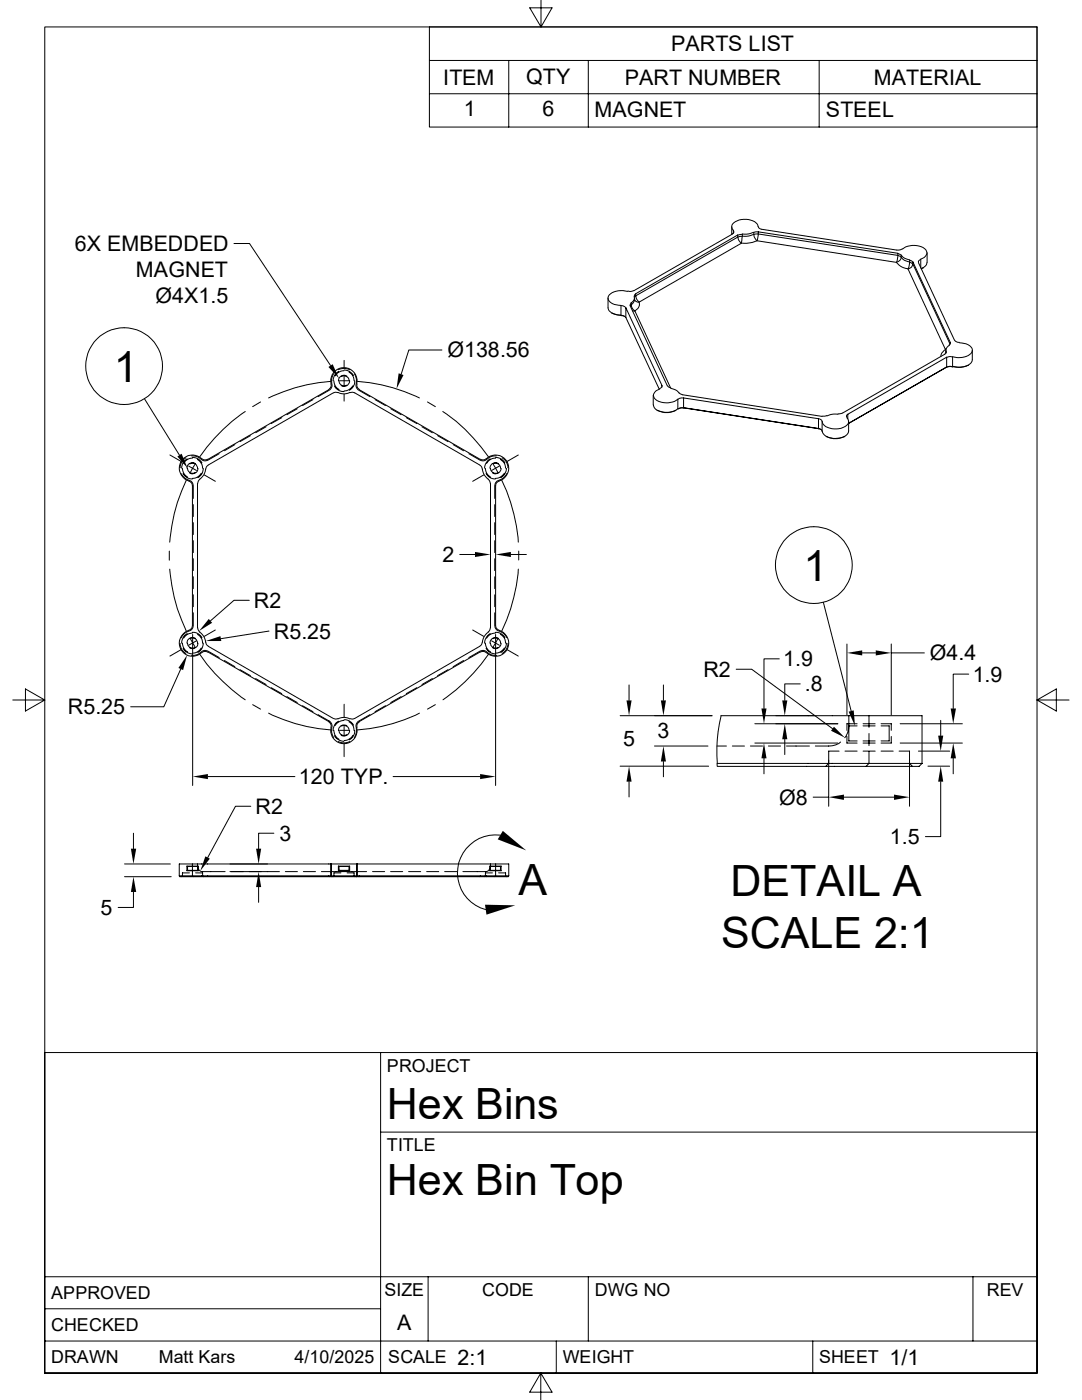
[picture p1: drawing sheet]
<svg xmlns="http://www.w3.org/2000/svg" width="216mm" height="279mm" viewBox="0 0 216 279" stroke-linecap="round" stroke-linejoin="round" font-family="sans-serif">
<g fill="none" stroke="#000" stroke-width=".2">
<path d="M85.7 5.4h121.2v20h-121.2zM85.7 12.1h121.2M85.7 18.7h121.2M101.5 12.1v13.3M108 0v5.4l-2.3-3.8h4.5l-2.2 3.8M117.4 12.1v13.3M163.4 12.1v13.3M46.7 48.6h3.1l16.2 24.3M121.3 59.5v1.9a2.26 2.26 0 0 0 2.6 1.5h-.6l-1.1-.4M125.2 58.2a3.5 3.5 0 0 0-3.8 .9 1.48 1.48 0 0 0 1.6 1.7l.9 .2M126.4 58l-.5 .2-.6-.1M126.6 59.9l-.2 .5-.5 .4"/>
<path d="M126.6 59.3l.3-.2 .2 .7 .5 .5M126.6 59.5v.4M126.7 59.9l.5 .4h.4M126.8 58.6l20.4-11.7v.4l-20.4 11.8zM126.9 58.7l-.3 .2a1.43 1.43 0 0 1-.7 1.6M146 45.3v1.5M146.2 46.7l-19.8 11.3M146.3 46l.1 .4-.3 .3M147.9 48.6l-20.3 11.7M148.1 47.2l-.2 1.3M148.1 47.2h-.7a.56 .56 0 0 0 0 .8l.5 .5M148.1 46.8l-.9 .1"/>
<path d="M148.1 46.7v.5M150.4 46.8l-1.1 .3h-1.2M150.4 46.4l-1.1 .3h-1.2M150.4 46.8l.1 .5 .5 .7M151 48l-.9 .4-1.1 .2-1.1-.1M151 48l27.9 4.4M151.3 45.2a1.93 1.93 0 0 0-1.9-1.4 3.2 3.2 0 0 0-3.3 1.1v.6l.2 .5v.6M151.3 45.2l.1 .3 .6 .3 26.9 4.1h.7l.4-.2M151.3 46.7l-.3 1.3M151.3 46.7l-.9 .1M151.3 46.3l-.9 .1v.4M151.3 46.7l27.9 4.3"/>
<path d="M151.3 46.3v.4M151.3 46.3l27.9 4.2v.5M178.9 52.4l.2 .2a2.96 2.96 0 0 0 2.1 1M179.2 51l-.3 1.3 .7-.4 .2-.5M179.2 51l.6 .4M179.2 50.6l.6 .4M179.8 51.4l.7 .5 1 .4M179.8 51.4v-.5l.7 .6 1 .4M180.1 49.7a3.8 3.8 0 0 1 4.6 .2 1.26 1.26 0 0 1-1 1.8M181.2 53.7l7.4 16M181.5 52.4a.56 .56 0 0 1 .6 .4 .56 .56 0 0 1-.4 .7l-.5 .2M181.5 52.3l-.3 1.4"/>
<path d="M181.5 51.9l.4 .2 .2 .2M181.5 51.9v.4M183.3 52.4l7.2 15.5M183.3 52.4v-.4l.4-.2v1.6M184.1 53.5l-.3 .1M184.2 53.5h-.1M185 52.4l-.3 .7-.9 .5M185 50.5v1.9M28.8 79.6l7 11.2M62.4 79.8l-2 1.1M65.6 77.8l-24.2 13.9M66 76.1a34.1 34.1 0 0 0-12.4 3.3"/>
<path d="M66 76.6l.1 .4-.5 .7M66.1 76.6a2.62 2.62 0 0 1 2.5-3.2 2.62 2.62 0 0 1 2.6 3.2M66.5 78.4l-24.9 14.4M66.6 74.6a4.4 4.4 0 0 0-.4 2.6l-.3 .6-2.4 1.4M66.6 76l.1 .6a1.94 1.94 0 0 0 .9 1.2M66.8 77l.3 .5a2.1 2.1 0 0 0 1.5 .6M67.4 78.4l-.4-.1-.5 .1M67.4 78.3l1.2 .3 1.2-.3M67.5 73.8a2.7 2.7 0 0 1 2.3 0M67.6 74.1l-.2 .2a2.06 2.06 0 0 0-.9 1.7M67.6 76a1.02 1.02 0 0 0 1.6 .9M67.8 76h1.8"/>
<path d="M68.2 75.1a1 1 0 0 1 1.4 .9M68.6 74l-1 .3-.7 .7M68.7 73.8l.3 .1a2.11 2.11 0 0 1 1.5 1M68.7 71.9v1.4M68.7 75.1v1.8M68.7 78.7v1.4M69.2 75.1a1.1 1.1 0 0 0-1.7 .9M69.6 74.3l.2 .1a1.85 1.85 0 0 1 .9 1.6M69.8 76a1.12 1.12 0 0 1-1.7 1M69.8 78.4l.5-.1 .5 .1 24.9 14.4M70.4 77l-.3 .4a1.91 1.91 0 0 1-1.4 .6M70.7 74.6a4.4 4.4 0 0 1 .4 2.6l.3 .6 2.4 1.4"/>
<path d="M70.8 76v.2a2.07 2.07 0 0 1-1.1 1.7M71.2 76.6l.1 .7 .4 .4M71.3 76.1a34.1 34.1 0 0 1 12.4 3.3M71.7 77.8l24.1 13.9M74.8 79.8l2.1 1.1M88.2 69.9h-6.6l-1.5 4.8M122.1 62.5h.1M123.9 63l.8 .2M124.8 61.4l-.5-.4h-.4v1.9l.4 .1 .5 .4M124.9 61.4l7.2 15.5v.4M124.9 61.4v2M124.9 63.4l6.6 14.2"/>
<path d="M125.7 61l7.5 16M125.8 61l.2-.1 .3 .9 .4 .3-.5-.1M125.9 60.5v.4M126 60.5l-.2 .5M126.7 62.1l7.1 15.3M127.5 60.3a1.46 1.46 0 0 1-.8 1.8M130.3 78.9v1.9M131.7 77.6a1.22 1.22 0 0 0-1.2 .8 1.22 1.22 0 0 0 .4 1.4 3.9 3.9 0 0 0 4.4-.1v1.9M132 77v.3l-.4 .3M133.2 77l.2 .3 .5 .1M133.9 77.5l1 .4 .6 .5M135.5 78.4l.7 .4 27.8 4.3"/>
<path d="M136.4 79.4l-.6 .1-.5 .2M136.4 79.4l26.9 4.2M136.4 79.4v2M188.5 70.7l-20.4 11.7M188.7 69.8l-.7 .6-.3 .8M188.7 69.9v.4M188.7 69.6v.1M188.8 70.3v.1M188.8 70.4v-.2l-.1 .3-.2 .2M188.9 73.2l-19.6 11.3 19.5-11.2M188.9 73.2l-.1 .1M188.9 73.2v-1.9l-19.7 11.4v.9"/>
<path d="M189.4 68.9l-.6 .6v.7M189.6 68.4l-.2 .5M189.6 68.6v-.3l-7.4-16v.4l7.4 16M190.1 73.2l-.6-.1-.6 .2M190.1 71.2h-.6l-.6 .1M190.1 71.2l.1 2M190.2 73.2h-.8l-.6 .1M190.5 67.9l.5 .4h.4M191.4 68.4a2.5 2.5 0 0 1 2.6 1.3 1.93 1.93 0 0 1-2 1.6l-1 .1-.9-.2M193.1 72.9a3.7 3.7 0 0 1-2.9 .3M193.3 72.9h-.1M194 69.9v1.9a2.04 2.04 0 0 1-2.1 1.4l-.9 .1-.9-.2"/>
<path d="M33.9 90.8l2.2 1.3M36.2 94.5v.2a4.8 4.8 0 0 0 2.1 1.5l.3 .7v2.6M36.4 93.5l.1 .5a1.94 1.94 0 0 0 .9 1.2M36.5 94.5l.3 .5a2.1 2.1 0 0 0 1.6 .6M37.1 91.4a2.34 2.34 0 0 0-1.2 1.9M37.2 95.8a34.3 34.3 0 0 0-3.3 12.4M37.3 91.6l-.1 .1a2.06 2.06 0 0 0-1 1.7M37.4 93.5a.97 .97 0 0 0 1.5 .8M37.6 93l1.6 .9M37.7 96l.5 .4 .2 .5v27.9l-.2 .6-.5 .4M37.9 92.6a1.02 1.02 0 0 1 1.5 .8M38.4 91.3h.3a2.11 2.11 0 0 1 1.6 1.1"/>
<path d="M38.4 91.4l-1 .3-.7 .8M38.9 92.7l-.9 1.5M39 92.5a1.13 1.13 0 0 0-1.7 .9M39.4 91.7l.5 .4a1.82 1.82 0 0 1 .5 1.3M39.4 96.5v28.8M39.5 93.5a1.1 1.1 0 0 1-1.7 .9M39.9 95.7l-.3 .3-.1 .5M40.2 94.4l-.3 .4a1.91 1.91 0 0 1-1.5 .7M40.2 91.5a2.64 2.64 0 0 0-4.1 .6 2.64 2.64 0 0 0 1.6 3.9M40.3 91.5l.5 .3 .6-.1M40.6 93.5v.1a2.07 2.07 0 0 1-1.1 1.7M40.8 94.8l2.2 1.3"/>
<path d="M41 93.6l-.3 1.1-.9 .9M41.5 92.8l-.3 .4-.1 .4M43.7 90.6l-2.2 1.2a1.4 1.4 0 0 1-1.7-.4l-.9-.4h-.7M46.9 88.7l-2.1 1.3M48.9 82.1a34.7 34.7 0 0 0-9 9M50 87l-2.1 1.1M52 80.2l-1.6 1M53.1 85.2l-2.1 1.2M56.2 83.4l-2.1 1.1M59.3 81.6l-2.1 1.2M78 81.6l2.1 1.2M81.1 83.4l2.1 1.1"/>
<path d="M84.2 85.2l2.1 1.2M85.3 80.2l1.6 1M87.3 87l2.1 1.1M88.3 82.1a33.9 33.9 0 0 1 9.2 9M90.4 88.7l2.1 1.3M93.6 90.6l2.2 1.2a1.4 1.4 0 0 0 1.7-.4l.9-.4h.7M95.8 92.8l.3 .4 .1 .4M96.3 93.6l.3 1.1 .9 .9M96.5 94.8l-2.2 1.3M96.9 93.5v.5a1.94 1.94 0 0 0 1 1.2M97 94.5l.1 .1a1.95 1.95 0 0 0 1.7 1M97 91.5l-.5 .3-.6-.1"/>
<path d="M97.1 91.5a2.64 2.64 0 0 1 4.1 .6 2.64 2.64 0 0 1-1.6 3.9M97.4 95.7l.3 .3 .1 .5M97.8 91.6l-.5 .3a2.1 2.1 0 0 0-.6 1.5M97.9 93.5a1.02 1.02 0 0 0 1.5 .8M97.9 96.5v28.8M98.4 92.6a.98 .98 0 0 1 1.5 .8M98.4 92.7l.9 1.5M98.9 91.3h.3a2.11 2.11 0 0 1 1.6 1.1M98.9 91.4l-1 .3-.8 .8M99.4 92.5a1.14 1.14 0 0 0-1.7 .9M99.6 96l-.5 .4-.2 .5v27.9l.2 .6 .5 .4M99.7 93l-1.6 .9"/>
<path d="M99.9 91.7l.1 .1a1.85 1.85 0 0 1 .9 1.6M100 93.5a1.12 1.12 0 0 1-1.7 .9M100.1 95.8a34.3 34.3 0 0 1 3.3 12.4M100.2 91.4a2.34 2.34 0 0 1 1.2 1.9h-.1M100.6 94.4l-.3 .4a1.91 1.91 0 0 1-1.4 .7M101 93.5v.1a2.3 2.3 0 0 1-1.1 1.7M101.1 94.5l-.1 .2a4.8 4.8 0 0 1-2 1.5l-.3 .7v2.6M103.4 90.8l-2.2 1.3M130.4 80.8a1.54 1.54 0 0 0 1.5 1.3 3.6 3.6 0 0 0 3.4-.5M131.1 81.9l.1 .1M131.3 81.9a3.8 3.8 0 0 0 3.4 0M134.9 81.9l-.2 .1"/>
<path d="M136.4 81.4h-.6l-.5 .2M136.4 81.4l26.9 4.1M136.4 81.4h-.5l-.5 .2M163.3 83.6l.7 .3v.2v2v-.3l-.7-.3M163.3 83.6v1.9M163.4 85.6l.4 .1M164.8 87.1l.1 .1M164.9 82.9l-.9 .2M165 87.1a3.8 3.8 0 0 0 3.4 0M167.2 82.7h-1.2l-1 .3M168.1 82.4l-.9 .2M168.6 87.1l-.1 .1"/>
<path d="M169 83.4l.2 .3a1.14 1.14 0 0 1-1 1.6 3.6 3.6 0 0 1-3.9-.6l-.2-.5M169.2 82.7l-.3 .3 .1 .3M169.3 84.1v1.9a2.04 2.04 0 0 1-2.1 1.5 2.61 2.61 0 0 1-3.1-1.4M33.8 110v1.8M33.9 113.6a34.9 34.9 0 0 0 3.3 12.3M38.6 100.7v2.4M38.6 104.3v2.4M38.6 107.9v2.4M38.6 111.5v2.4M38.6 115.1v2.4M38.6 118.7v2.4M49.7 119.8h-3l-4.7 4.1"/>
<path d="M91.7 110.7h3.1M98.7 100.7v2.4M98.7 104.3v2.4M98.7 107.9v2.4M98.7 111.5v2.4M98.7 115.1v2.4M98.7 118.7v2.4M101.9 110.7h3.1M103.4 113.6a34.9 34.9 0 0 1-3.3 12.3M103.5 110v1.8M2.5 139.7h6.4l-3.8-2.2v4.4l3.8-2.2M35.9 128.4a2.63 2.63 0 0 0 1.2 2"/>
<path d="M36.1 133.5l-3.4 7.6h-6.6M36.1 129.7l-2.2 1.2M36.4 128.4l.1 .5a1.94 1.94 0 0 0 .9 1.2M36.5 129.4l.3 .4 .7 .5 .9 .2M37.3 126.4l-.1 .2a2.07 2.07 0 0 0-1 1.8M37.4 128.4a.97 .97 0 0 0 1.5 .8M37.7 125.8a2.64 2.64 0 0 0-1.6 3.9 2.64 2.64 0 0 0 4.1 .6M37.9 127.5a1.02 1.02 0 0 1 1.5 .9M38 127.5l.9 1.6M38.2 130.8a4.2 4.2 0 0 0 2.5-1l.8 .2 2.2 1.2M38.4 126.2a2.06 2.06 0 0 1 1.9 1.1M38.4 126.3l-.3 .1a1.85 1.85 0 0 0-1.4 .9"/>
<path d="M38.4 126.6v30.2M38.6 122.3v2.5a1.36 1.36 0 0 1-1.3 1.3l-.8 .6-.3 .6M39 127.4a1.12 1.12 0 0 0-1.7 1M39.2 127.9l-1.6 .9M39.4 126.6l.5 .4a1.83 1.83 0 0 1 .5 1.4M39.5 125.3l.1 .5 .3 .3M39.5 128.4a1.1 1.1 0 0 1-1.7 .9M39.8 126.2l.9 .8 .3 1.2M39.9 130.6a35.9 35.9 0 0 0 9 9.1M40.2 129.3l-.3 .4a1.91 1.91 0 0 1-1.5 .6M40.6 128.4v.1a2.07 2.07 0 0 1-1.1 1.7M41.1 128.1l.1 .5 .4 .3"/>
<path d="M41.4 130.1l-.6-.1-.5 .3M41.4 130.1l24.2 13.9M41.6 129l24.9 14.4M43 125.7l-2.2 1.3M44.8 131.8l2.1 1.3M47.9 133.6l2.1 1.2M51 135.4l2.1 1.2M53.7 125.9l-9.6 1.6M54.1 137.2l2.1 1.2M57.2 139l2.1 1.2M80.1 139l-2.1 1.2M83.2 137.2l-2.1 1.2"/>
<path d="M86.3 135.4l-2.1 1.2M89.4 133.6l-2.1 1.2M92.5 131.8l-2.1 1.3M94.3 125.7l2.2 1.3M95.7 129l-24.9 14.4-.5 .1-.5-.1M95.8 130.1l-24.1 13.9M95.9 130.1l.6-.1 .5 .3M96.2 128.1l-.1 .5-.3 .3M96.9 128.4v.5a1.94 1.94 0 0 0 1 1.2M97 129.4l.1 .1a2.13 2.13 0 0 0 1.7 1M97.5 130.6a35.9 35.9 0 0 1-9.1 9.1M97.5 126.2l-.9 .8-.3 1.2"/>
<path d="M97.8 126.4l-.5 .4a2.3 2.3 0 0 0-.6 1.6M97.8 125.3l-.1 .5-.3 .3M97.9 128.4a1.02 1.02 0 0 0 1.5 .8M98.1 127.9l1.6 .9M98.4 127.5a.98 .98 0 0 1 1.5 .9M98.7 122.3v2.5a1.36 1.36 0 0 0 1.3 1.3l.4 .3 .7 .9M98.9 126.6v30.2M98.9 126.2a2.05 2.05 0 0 1 1.9 1.1M98.9 126.3l-.3 .1a1.85 1.85 0 0 0-1.5 .9M99.1 130.8a4.2 4.2 0 0 1-2.5-1l-.8 .2-2.2 1.2M99.3 127.5l-.9 1.6M99.4 127.4a1.14 1.14 0 0 0-1.7 1"/>
<path d="M99.6 125.8a2.64 2.64 0 0 1 1.6 3.9 2.64 2.64 0 0 1-4.1 .6M99.9 126.6l.1 .1a1.86 1.86 0 0 1 .9 1.7M100 128.4a1.12 1.12 0 0 1-1.7 .9M100.6 129.3l-.3 .4a1.91 1.91 0 0 1-1.4 .6M101 128.4v.1a2.3 2.3 0 0 1-1.1 1.7M101.2 129.7l2.2 1.2M101.3 128.4h.1a2.63 2.63 0 0 1-1.2 2M125.5 136.7v3.1M132.4 136.7v3.1M146.9 133.6h3.1l16.1 11.8M155.5 131.5h-3.1v9.9M159.7 136.5h-3.1v3.3"/>
<path d="M164.3 120.2l5.5 21.7M169 128.5v14.2M172 130.3h2.8M177.8 128.5v14.2M177.8 130.3h6.6M193.3 134.5h-3.1v6.9M206.9 139.7l3.9 2.2v-4.4l-3.9 2.2h6.4M41.5 155h17.3M50.4 140.6l1.6 .9M53.6 142.3a32.9 32.9 0 0 0 12.4 3.4M60.4 140.8l2 1.2M63.5 142.6l2.2 1.3a1.4 1.4 0 0 1 .5 1.8l.1 .9 .3 .6"/>
<path d="M65.6 144.1l.5 .6-.1 .5M66.1 145.2a2.62 2.62 0 0 0 2.5 3.2 2.62 2.62 0 0 0 2.6-3.2M66.5 143.4l.5 .1 .4-.1M66.6 145.8v.2a1.9 1.9 0 0 0 1 1.5M66.8 146.9l.3 .4 .6 .4 .9 .3M67.4 143.5l1.2-.3 1.2 .3M67.5 148a2.7 2.7 0 0 0 2.3 0M67.6 143.9a2.02 2.02 0 0 0-1.1 1.9M67.6 145.8a1.02 1.02 0 0 0 1.6 .8M67.8 145.8h1.8M68.2 144.9a1 1 0 0 1 1.4 .9M68.6 143.8l-1 .3-.7 .7"/>
<path d="M68.7 140.5v2.6M68.7 144.9v1.8M68.7 148.5v2.5M68.7 143.6a2.05 2.05 0 0 1 1.8 1.1M69.2 144.8a1.14 1.14 0 0 0-1.7 1M69.6 144.1h.2a1.86 1.86 0 0 1 .9 1.7M69.8 145.8a1.12 1.12 0 0 1-1.7 .9M70.4 146.8l-.3 .4-.6 .4-.8 .2M70.8 145.8v.2a2.08 2.08 0 0 1-1.1 1.7M71.7 144.1l-.4 .4-.1 .7M73.8 142.6l-2.2 1.3a1.4 1.4 0 0 0-.5 1.8l-.1 .9-.3 .6M76.9 140.8l-2.1 1.2"/>
<path d="M78.4 155h17.4M83.7 142.3a32.9 32.9 0 0 1-12.4 3.4M86.9 140.6l-1.6 .9M123.7 142.8h18.4M123.7 152.9h17.7M125.5 156v3M130.6 148.9h10.7M132.4 152v3M143 148.9h1.9M143.1 152.4v.6M143.1 152.4h40.9M146.1 148.9h2.4"/>
<path d="M149.7 148.9h2.4M150.6 144.4h16.6M150.6 148.3h16.6M152.4 151.3v3.1M153.3 148.9h2.4M156.6 147.5v3.1M156.9 148.9h4.6M161.2 142.8h22.8v9.6M162.3 159.1h3.1M162.5 142.8h-18.6a29.7 29.7 0 0 0-.8 9.5M165.4 151.7v9.2M167.4 149.9h-2v2.5l-.6 .6"/>
<path d="M167.7 148.1a3.4 3.4 0 0 1-2.3 .8h-2.7M168.4 159.1h10M168.6 149.9h2.4M169 147v1.3h2M169.4 142.8v5.1h1.6M171 144.9h-1.6a3.8 3.8 0 0 1-.8 2.3M171 144.4h-2v1.4M172.2 149.9h2.4M172.2 144.4h2.4M172.2 148.3h2.4M172.2 144.9h2.4M172.2 147.9h2.4"/>
<path d="M173.4 150v2.4l-.6 .6M173.4 142.8v2.4M173.4 146.4v2.4M175.8 149.9h2.4M175.8 144.4h2v1.4M175.8 144.9h1.6v3h-1.6M177.8 147v1.3h-2M179.4 149.9h2.1v11M179.6 144.4h12.4M179.6 148.3h12.4M181.5 152.4l.6 .6M183.3 149.9h6.2"/>
<path d="M184 152.4l-.6 .6h-40.2M185.2 152.9h4.3M187.7 156v11h-3M187.7 143.8v3M190.2 151.3v3.1M24.8 172.4h9.2M24.8 175h9.4M26.6 178v3.1h-3M26.6 166.3v3.1M35.8 174.8h30.2M35.8 174.8a.69 .69 0 0 0 .8 .2h34.5M37.3 172.8h2.2v1h-2.2z"/>
<path d="M37.8 174.2h-1.4v.6l-.2 .2M38.4 172.4v2.4l.2 .2M39 174.2h1.4v.6l.2 .2M39.4 172.4v1.3h-2v-.8h1.3a.55 .55 0 0 1 .6 0 .55 .55 0 0 1 .2 .5l.3 .3a2.93 2.93 0 0 0 2.2 .2h2.9M45.9 173.9h9.9M50 160.9h-3l-5.6 10.3M51.6 177v3.1M54.7 166.3h-3.1v3.1M56.9 173.9h2.5M60.5 173.9h2.4M64.1 173.9h9.1M66 172.4h5.3"/>
<path d="M66 174.8h5.3M66 172.4h-30.2v2.4M66 172.4v2.4M66 174.8l.2 .2M66.1 172.4v2.4l.2 .2M67.5 172.8h2.3v1h-2.3zM67.6 172.9h2v.8h-2zM68 174.2h-1.4v.6l-.1 .2M69.3 174.2h1.4v.6l.1 .2M71.2 172.4v2.4l-.2 .2M71.3 174.8h30.2M71.3 172.4h30.2v2.4"/>
<path d="M71.3 172.4v2.4M71.3 174.8l-.2 .2M74.3 173.9h2.5M77.9 173.9h2.4M81.5 173.9h2.4M85.1 173.9h2.4M88.7 173.9h2.4M97.7 172.8h2.3v1h-2.3zM97.9 172.4v1.3h2v-.8h-1.3a.55 .55 0 0 0-.6 0 .55 .55 0 0 0-.3 .5l-.2 .3a2.93 2.93 0 0 1-2.2 .2h-2.9M98.3 174.2h-1.4v.6l-.2 .2M98.9 172.4v2.4l-.2 .2M99.5 174.2h1.4v.6l.1 .2"/>
<path d="M99.8 166.7a7.6 7.6 0 0 0-8.4 6 7.6 7.6 0 0 0 5.5 8.8M101.5 174.8a.69 .69 0 0 1-.8 .2h-29.6M75.9 210.1v63.9M75.9 225.9h131M8.9 254.8h198M85.4 254.8v12.8M117.4 254.8v12.8M194.1 254.8v12.8M8.9 274v-268.6h198v268.6M8.9 274v-63.9h198v63.9M8.9 274h198M8.9 267.6h198"/>
<path d="M8.9 261.2h67M107.9 274l2.3 3.8h-4.5l2.2-3.8v5.4M111 267.6v6.4M162.2 267.6v6.4"/>
<circle cx="24.8" cy="73.1" r="7.7"/>
<circle cx="162.4" cy="112.8" r="7.7"/>
</g>
<g fill="#000">
<path d="M65.5 73.2l.9-.5 1.2 2.8zM79.5 74.5l1 .3-1.4 2.8zM35.4 91.1l.8-.5 1.2 2.8zM94.8 110.2l3.1 .5-3.1 .5zM98.9 110.7l3-.5v1zM37.3 130.7l-.8 3-.9-.4zM41.7 123.5l.6 .8-2.6 1.6zM41.1 127.9l2.9-.9 .2 .9zM125 139.8h1l-.5 3zM131.9 139.8h1l-.5 3zM156.1 139.8h1l-.5 3zM169 130.3l3-.5v1z"/>
<path d="M174.8 129.8l3 .5-3 .5zM38.4 155l3.1-.5v1zM95.8 154.5l3.1 .5-3.1 .5zM125.5 152.9l.5 3.1h-1zM132.4 148.9l.5 3.1h-1zM152.4 148.3l.6 3h-1.1zM151.9 141.4h1.1l-.6 3zM156.6 144.4l.5 3.1h-1zM166.4 145l2.2 2.2-2.8-1.4zM165.4 159.1l3-.5v1zM169.3 142l1-.2 .3 3.1zM178.4 158.6l3.1 .5-3.1 .5z"/>
<path d="M187.2 146.8h1l-.5 3.1zM187.7 152.9l.5 3.1h-1zM190.2 148.3l.6 3h-1.1zM189.7 141.4h1.1l-.6 3zM26.1 169.4h1.1l-.6 3zM26.6 175l.6 3h-1.1zM41 170.9l.9 .5-1.9 2.4zM51.6 173.9l.5 3.1h-1zM51.1 169.4h1l-.5 3zM100.3 165.8l4.7 3.9-5.7-2.2zM96.8 180.6l6 .1-5.7 1.8z"/>
</g>
<g font-size="8.6">
<text x="22.7" y="76.2">1</text>
<text x="160.3" y="115.9">1</text>
<text x="103.5" y="178.6">A</text>
<text x="145.8" y="178.9">DETAIL A</text>
<text x="143.9" y="189.2">SCALE 2:1</text>
<text x="77.2" y="223.4">Hex Bins</text>
<text x="77.2" y="238.5">Hex Bin Top</text>
</g>
<g font-size="4.3">
<text x="133.9" y="10.2">PARTS LIST</text>
<text x="88.4" y="16.9">ITEM</text>
<text x="105" y="16.8">QTY</text>
<text x="124.7" y="16.9">PART NUMBER</text>
<text x="174.4" y="16.9">MATERIAL</text>
<text x="92.6" y="23.1">1</text>
<text x="108.3" y="23.1">6</text>
<text x="118.6" y="23.4">MAGNET</text>
<text x="164.8" y="23.4">STEEL</text>
<text x="15" y="50.1">6X EMBEDDED</text>
<text x="27.1" y="55.2">MAGNET</text>
<text x="31" y="60.5">Ø4X1.5</text>
<text x="89.3" y="71.3">Ø138.56</text>
<text x="88.3" y="112.2">2</text>
<text x="50.7" y="121.3">R2</text>
<text x="54.7" y="127.5">R5.25</text>
<text x="185.5" y="131.8">Ø4.4</text>
<text x="140.4" y="135.1">R2</text>
<text x="156.3" y="133">1.9</text>
<text x="160.6" y="138">.8</text>
<text x="194.1" y="136.1">1.9</text>
<text x="13.5" y="142.6">R5.25</text>
<text x="124.3" y="149">5</text>
<text x="131.2" y="147.4">3</text>
<text x="59.6" y="156.5">120 TYP.</text>
<text x="155.4" y="160.6">Ø8</text>
<text x="51" y="162.5">R2</text>
<text x="55.8" y="167.8">3</text>
<text x="177.6" y="168.5">1.5</text>
<text x="20.1" y="182.6">5</text>
<text x="79.2" y="265.4">A</text>
<text x="91.3" y="272.3">2:1</text>
<text x="177.5" y="272.3">1/1</text>
</g>
<g font-size="3.6">
<text x="77.2" y="213.9">PROJECT</text>
<text x="77.2" y="229.7">TITLE</text>
<text x="10.2" y="259.3">APPROVED</text>
<text x="76.7" y="258.7">SIZE</text>
<text x="96.2" y="258.7">CODE</text>
<text x="118.7" y="258.7">DWG NO</text>
<text x="196.9" y="258.7">REV</text>
<text x="10.2" y="265.7">CHECKED</text>
<text x="10.2" y="272.1">DRAWN</text>
<text x="31.7" y="272.1">Matt Kars</text>
<text x="58.8" y="272.1">4/10/2025</text>
<text x="77.5" y="272.1">SCALE</text>
<text x="112.3" y="272.1">WEIGHT</text>
<text x="163.5" y="272.1">SHEET</text>
</g>
</svg>
